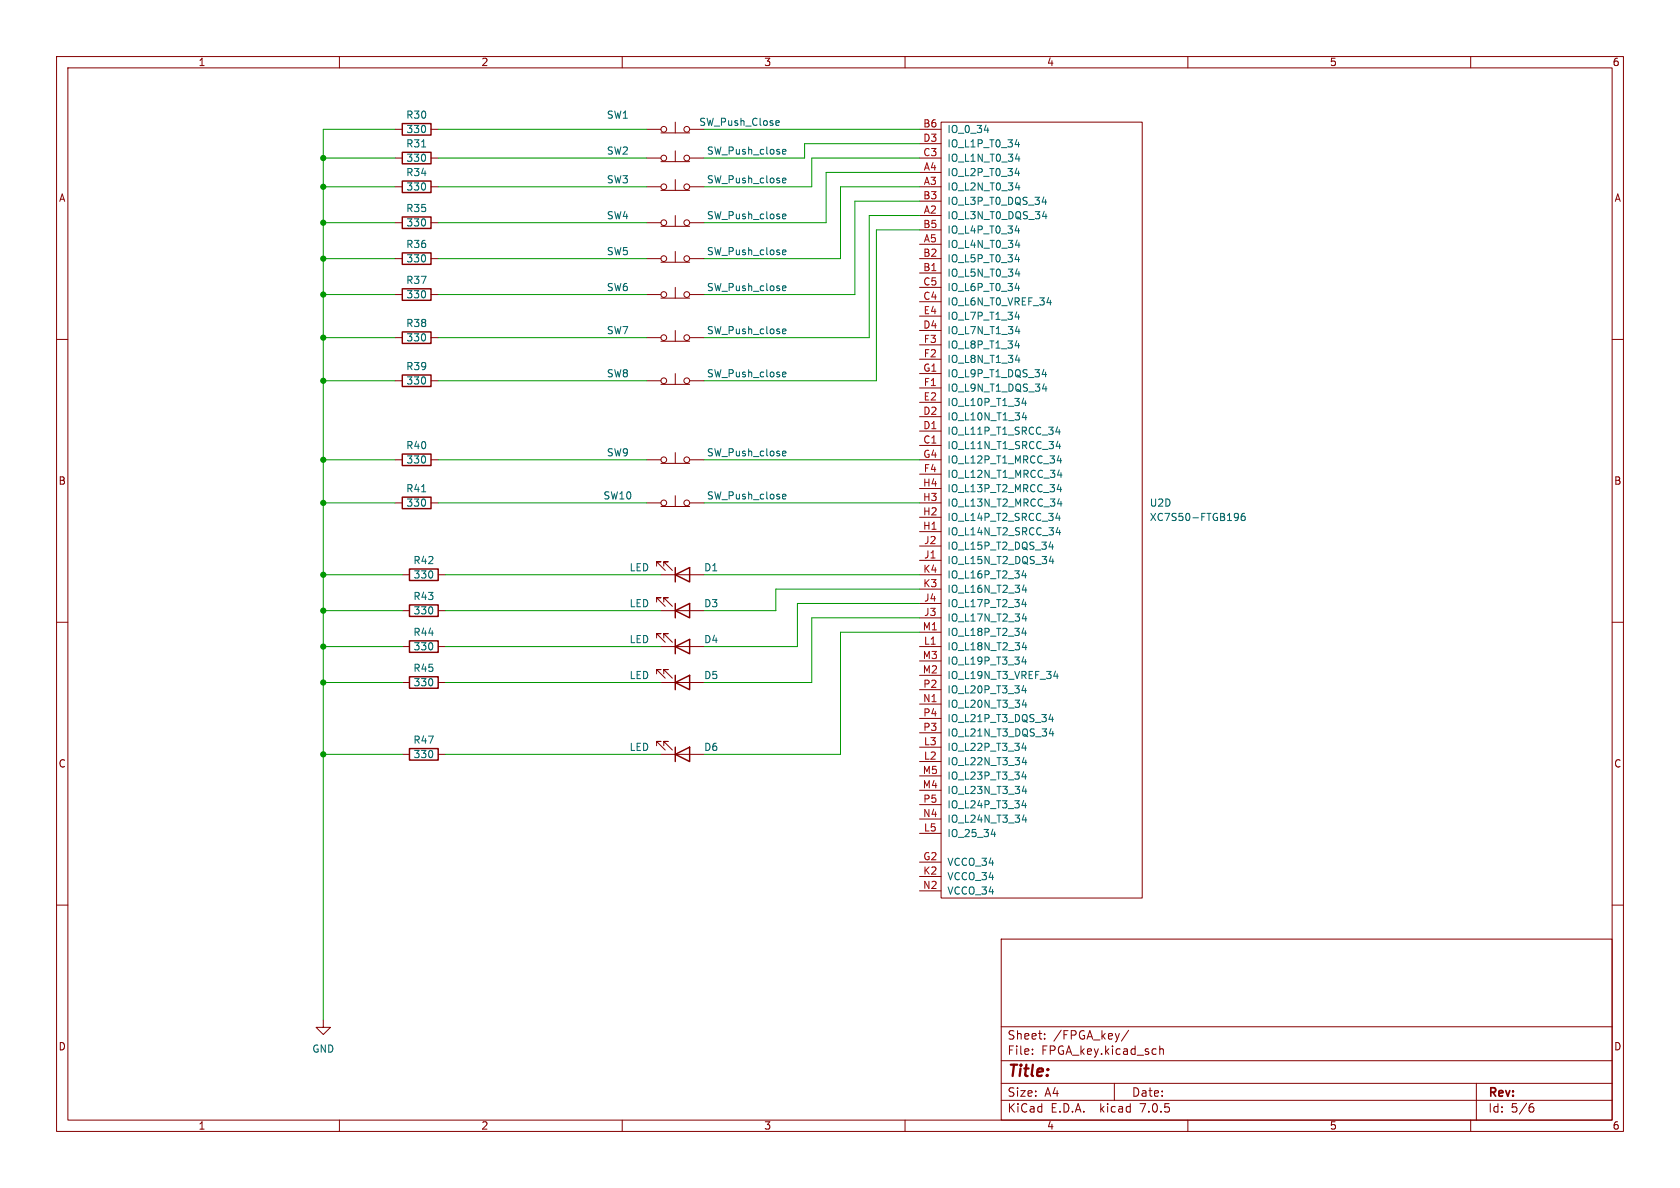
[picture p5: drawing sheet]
<svg xmlns="http://www.w3.org/2000/svg" width="297mm" height="210mm" viewBox="0 0 297 210" stroke-linecap="round" stroke-linejoin="round" font-family="sans-serif">
<g fill="none" stroke="#840000" stroke-width=".18">
<path d="M10 10h277v190h-277zM12 12h273v186h-273zM60 10v2M110 10v2M160 10v2M210 10v2M260 10v2M69.8 33h1.3M69.8 22.9h1.3M69.8 27.9h1.3M69.8 39.4h1.3M76.2 33h1.3"/>
<path d="M76.2 22.9h1.3M76.2 27.9h1.3M76.2 39.4h1.3M114.3 33h2.5M114.3 22.9h2.5M114.3 27.9h2.5M114.3 39.4h2.5M116.8 28.6h5.1M116.8 33.7h5.1M116.8 23.5h5.1M119.4 21.6v1.9M119.4 26.7v1.9"/>
<path d="M119.4 31.8v1.9M119.4 38.1v1.9M121.9 33h2.6M121.9 22.9h2.6M121.9 27.9h2.6M121.9 39.4h2.6M162.6 38.1h3.8M162.6 33h3.8M162.6 30.5h3.8M162.6 35.6h3.8M162.6 22.9h3.8M162.6 27.9h3.8"/>
<path d="M162.6 25.4h3.8M166.4 21.6h35.5v137.2h-35.5zM10 60h2M69.8 45.7h1.3M69.8 52.1h1.3M69.8 59.7h1.3M76.2 45.7h1.3M76.2 52.1h1.3M76.2 59.7h1.3M114.3 45.7h2.5M114.3 52.1h2.5M114.3 59.7h2.5"/>
<path d="M116.8 40h5.1M116.8 46.4h5.1M116.8 52.7h5.1M119.4 44.5v1.9M119.4 50.8v1.9M119.4 58.4v1.9M121.9 45.7h2.6M121.9 52.1h2.6M121.9 59.7h2.6M162.6 43.2h3.8M162.6 48.3h3.8M162.6 45.7h3.8"/>
<path d="M162.6 40.6h3.8M162.6 53.3h3.8M162.6 50.8h3.8M162.6 58.4h3.8M162.6 55.9h3.8M285 60h2M69.8 67.3h1.3M76.2 67.3h1.3M114.3 67.3h2.5M116.8 60.3h5.1M116.8 67.9h5.1M119.4 66v1.9"/>
<path d="M121.9 67.3h2.6M162.6 78.7h3.8M162.6 76.2h3.8M162.6 73.7h3.8M162.6 71.1h3.8M162.6 68.6h3.8M162.6 63.5h3.8M162.6 61h3.8M162.6 66h3.8M69.8 81.3h1.3M69.8 88.9h1.3M76.2 81.3h1.3"/>
<path d="M76.2 88.9h1.3M114.3 81.3h2.5M114.3 88.9h2.5M116.8 81.9h5.1M116.8 89.5h5.1M119.4 80v1.9M119.4 87.6v1.9M121.9 81.3h2.6M121.9 88.9h2.6M162.6 83.8h3.8M162.6 81.3h3.8M162.6 94h3.8"/>
<path d="M162.6 91.4h3.8M162.6 88.9h3.8M162.6 86.4h3.8M162.6 99.1h3.8M162.6 96.5h3.8M10 110h2M71.1 101.6h1.3M71.1 114.3h1.3M71.1 108h1.3M77.5 101.6h1.2M77.5 114.3h1.2M77.5 108h1.2"/>
<path d="M116.1 100.1v-.8h.7h-.7l1.5 1.5M116.1 106.4v-.7h.7h-.7l1.5 1.5M116.1 112.8v-.8h.7h-.7l1.5 1.5M116.1 119.1v-.7h.7h-.7l1.5 1.5M116.8 101.6h7.7M116.8 114.3h7.7M116.8 108h7.7M117.3 100.1v-.8h.8h-.8l1.6 1.5M117.3 106.4v-.7h.8h-.8l1.6 1.5M117.3 112.8v-.8h.8h-.8l1.6 1.5M117.3 119.1v-.7h.8h-.8l1.6 1.5M162.6 101.6h3.8"/>
<path d="M162.6 109.2h3.8M162.6 106.7h3.8M162.6 104.1h3.8M162.6 114.3h3.8M162.6 111.8h3.8M162.6 119.4h3.8M162.6 116.8h3.8M285 110h2M71.1 120.7h1.3M71.1 133.4h1.3M77.5 120.7h1.2M77.5 133.4h1.2"/>
<path d="M116.1 131.8v-.7h.7h-.7l1.5 1.5M116.8 120.7h7.7M116.8 133.4h7.7M117.3 131.8v-.7h.8h-.8l1.6 1.5M162.6 134.6h3.8M162.6 132.1h3.8M162.6 139.7h3.8M162.6 137.2h3.8M162.6 124.5h3.8M162.6 121.9h3.8M162.6 129.5h3.8M162.6 127h3.8"/>
<path d="M10 160h2M162.6 152.4h3.8M162.6 154.9h3.8M162.6 147.3h3.8M162.6 157.5h3.8M162.6 144.8h3.8M162.6 142.2h3.8M285 160h2M177 166h108v32h-108zM57.1 180.3v1.3h1.3l-1.3 1.3-1.2-1.3h1.2M60 198v2M110 198v2"/>
<path d="M160 198v2M177 194.5h108M177 191.5h108M177 187.5h108M177 181.5h108M182.5 186.3v.1M182.5 185.5v.1M184.7 183.6v.1M184.7 182.8v.1M197 191.5v3M199.5 182.1l-1.3 2M205 184.9v1.5"/>
<path d="M205 185.5l.2-.1 .4 .1 .1 .9M210 198v2M260 198v2M261 191.5v6.5M270.5 195.7h.4l.3 .3-.2 .5h-.5M271 195.1l-.5 .1"/>
<circle cx="117.3" cy="33" r=".51"/>
<circle cx="117.3" cy="39.4" r=".51"/>
<circle cx="117.3" cy="27.9" r=".51"/>
<circle cx="117.3" cy="22.9" r=".51"/>
<circle cx="121.4" cy="39.4" r=".51"/>
<circle cx="121.4" cy="22.9" r=".51"/>
<circle cx="121.4" cy="33" r=".51"/>
<circle cx="121.4" cy="27.9" r=".51"/>
<circle cx="117.3" cy="59.7" r=".51"/>
<circle cx="117.3" cy="45.7" r=".51"/>
<circle cx="117.3" cy="52.1" r=".51"/>
<circle cx="121.4" cy="45.7" r=".51"/>
<circle cx="121.4" cy="52.1" r=".51"/>
<circle cx="121.4" cy="59.7" r=".51"/>
<circle cx="117.3" cy="67.3" r=".51"/>
<circle cx="121.4" cy="67.3" r=".51"/>
<circle cx="117.3" cy="81.3" r=".51"/>
<circle cx="117.3" cy="88.9" r=".51"/>
<circle cx="121.4" cy="88.9" r=".51"/>
<circle cx="121.4" cy="81.3" r=".51"/>
</g>
<g fill="none" stroke="#840000" stroke-width=".25">
<path d="M71.1 38.4h5.1v2h-5.1zM71.1 21.8h5.1v2.1h-5.1zM71.1 26.9h5.1v2.1h-5.1zM71.1 32h5.1v2h-5.1zM71.1 44.7h5.1v2h-5.1zM71.1 51.1h5.1v2h-5.1zM71.1 58.7h5.1v2h-5.1zM71.1 66.3h5.1v2h-5.1zM71.1 87.9h5.1v2h-5.1zM71.1 80.3h5.1v2h-5.1zM72.4 119.6h5.1v2.1h-5.1zM72.4 106.9h5.1v2.1h-5.1z"/>
<path d="M72.4 113.3h5.1v2h-5.1zM72.4 100.6h5.1v2h-5.1zM119.4 101.6l2.5-1.3v2.6zM119.4 108l2.5-1.3v2.5zM119.4 114.3l2.5-1.3v2.6zM119.4 100.3v2.6M119.4 106.7v2.5M119.4 113v2.6M119.4 119.4v2.5M72.4 132.3h5.1v2.1h-5.1zM119.4 120.7l2.5-1.3v2.5zM119.4 133.4l2.5-1.3v2.5z"/>
<path d="M119.4 132.1v2.5"/>
</g>
<g fill="none" stroke="#006464" stroke-width=".18">
<path d="M137.3 21.3l.4 .1 .1 .2-.6 .1M137.7 22.1l-.4 .1M138.4 27.2h.5M138.4 26.5l.4-.1 .1 .3-.6 .1M138.4 31.5h.4l.1 .3-.6 .1M138.4 37.9l.4-.1 .1 .3-.6 .2M138.4 32.3h.5M138.4 38.6h.5M174 23h.8M179.5 30.6h.7M179.5 25.6h.7M179.5 33.2h.8"/>
<path d="M179.5 28.1h.8M180.1 25.1v.9M180.1 30.2v.9M180.1 27.7v.8M180.1 32.8v.8M184.2 35.7h.8M184.3 38.3h.8M184.8 35.3v.8M184.9 37.8v.9M138.4 44.2h.4l.1 .3-.6 .1M138.4 50.6l.4-.1 .1 .3-.6 .2M138.4 58.2h.4l.1 .3-.6 .1"/>
<path d="M138.4 45h.5M138.4 51.3h.5M138.4 58.9h.5M179.5 45.9h.7M179.5 40.8h.7M179.5 51h.7M179.5 56h.7M179.5 43.3h.8M179.5 48.4h.8M179.5 58.6h.8M180.1 40.4v.8M180.1 45.5v.8"/>
<path d="M180.1 50.5v.9M180.1 55.6v.9M180.1 42.9v.9M180.1 48v.8M180.1 58.2v.8M185.1 53.5h.8M138.4 65.8h.4l.1 .3-.6 .1M138.4 79.8l.4-.1 .1 .3-.6 .2M138.4 66.6h.5M179.5 61.1h.7M179.5 63.7h.8M180.1 60.7v.8"/>
<path d="M180.1 63.2v.9M181 70.4l-.3 .9h.8M181 72.9l-.3 .9h.8M181.3 70.9v.8M181.3 73.4v.8M184.2 66.2h.8M184.3 68.7h.8M184.8 65.8v.8M184.9 68.3v.9M187 75.4l-.3 1h.7M187 78l-.3 .9h.8M187.3 75.9v.9"/>
<path d="M187.3 78.5v.8M138.4 87.4h.4l.1 .3-.6 .1M138.4 80.5h.5M138.4 88.1h.5M185.5 99.2h.8M185.7 95.8l-.3 .9h.8M186.1 96.3v.8M186.1 98.8v.8M186.9 81.4h.8M186.9 86.5h.8M187 90.7l-.3 .9h.7M187 84h.7"/>
<path d="M187 89.1h.7M187 93.2l-.3 .9h.8M187.3 91.2v.8M187.3 93.7v.9M187.5 81v.9M187.5 86.1v.8M187.6 83.6v.8M187.6 88.6v.9M218.5 90.7l.4 .2a.84 .84 0 0 1-.3 1.1M218.9 91.3l-.1 .2h-.3M220 90.7l-.3 .1a.85 .85 0 0 0 0 1.2l.4-.1v-.4l-.2-.3-.4 .1-.1 .2M181 105.9l-.3 .9h.8"/>
<path d="M181 100.8l-.3 1h.8M181 111l-.3 .9h.8M181 116.1l-.3 .9h.8M181 108.5l-.3 .9h.8M181 103.4l-.3 .9h.8M181 113.5l-.3 1h.8M181.3 101.3v.9M181.3 106.4v.9M181.3 111.5v.8M181.3 116.6v.8M181.3 103.9v.8M181.3 109v.8"/>
<path d="M181.3 114v.9M186.3 119.5h.8M186.9 119.1v.9M181 131.3l-.3 .9h.8M181 136.4l-.3 .9h.8M181 121.2l-.3 .9h.8M181 133.9l-.3 .9h.8M181 138.9l-.3 1h.8M181 123.7l-.3 .9h.8M181.3 121.7v.8M181.3 131.8v.9M181.3 136.9v.8"/>
<path d="M181.3 124.2v.8M181.3 134.4v.8M181.3 139.4v.9M185.5 129.7h.8M185.7 126.2l-.3 1h.8M186.1 126.7v.9M186.1 129.3v.8M175.2 147.5h.8M175.8 147.1v.8M181 141.5l-.3 .9h.8M181 144l-.3 .9h.8M181.3 142v.8"/>
<path d="M181.3 144.5v.9"/>
</g>
<g fill="none" stroke="#009600" stroke-width=".18">
<path d="M57.1 33h12.7M57.1 27.9h12.7M57.1 39.4h12.7M69.8 22.9h-12.7v157.4M77.5 33h36.8M77.5 27.9h36.8M77.5 22.9h36.8M77.5 39.4h36.8M124.5 22.9h38.1M162.6 25.4h-20.4v2.5h-17.7M162.6 27.9h-19.1v5.1h-19M162.6 33h-14v12.7h-24.1"/>
<path d="M162.6 35.6h-11.5v16.5h-26.6M162.6 38.1h-8.9v21.6h-29.2M162.6 30.5h-16.6v8.9h-21.5M57.1 52.1h12.7M57.1 45.7h12.7M57.1 59.7h12.7M77.5 52.1h36.8M77.5 45.7h36.8M77.5 59.7h36.8M162.6 40.6h-7.7v26.7h-30.4M57.1 67.3h12.7M77.5 67.3h36.8"/>
<path d="M57.1 81.3h12.7M57.1 88.9h12.7M77.5 81.3h36.8M77.5 88.9h36.8M124.5 81.3h38.1M124.5 88.9h38.1M57.1 101.6h14M57.1 114.3h14M57.1 108h14M78.7 101.6h38.1M78.7 114.3h38.1M78.7 108h38.1"/>
<path d="M124.5 101.6h38.1M162.6 109.2h-19.1v11.5h-19M162.6 104.1h-25.4v3.9h-12.7M162.6 106.7h-21.6v7.6h-16.5M162.6 111.8h-14v21.6h-24.1M57.1 120.7h14M57.1 133.4h14M78.7 120.7h38.1M78.7 133.4h38.1"/>
</g>
<g fill="#009600" stroke="#009600" stroke-width=".18">
<circle cx="57.1" cy="120.7" r=".46"/>
<circle cx="57.1" cy="133.4" r=".46"/>
<circle cx="57.1" cy="114.3" r=".46"/>
<circle cx="57.1" cy="27.9" r=".46"/>
<circle cx="57.1" cy="39.4" r=".46"/>
<circle cx="57.1" cy="33" r=".46"/>
<circle cx="57.1" cy="45.7" r=".46"/>
<circle cx="57.1" cy="52.1" r=".46"/>
<circle cx="57.1" cy="59.7" r=".46"/>
<circle cx="57.1" cy="88.9" r=".46"/>
<circle cx="57.1" cy="81.3" r=".46"/>
<circle cx="57.1" cy="67.3" r=".46"/>
<circle cx="57.1" cy="101.6" r=".46"/>
<circle cx="57.1" cy="108" r=".46"/>
</g>
<text font-size="2.8" fill="#840000" x="178" y="190.8">Title:</text>
<g font-size="2.1" fill="#840000">
<text x="178" y="183.9">Sheet:</text>
<text x="186.2" y="183.9">/FPGA_key/</text>
<text x="178" y="186.6">File:</text>
<text x="184" y="186.6">FPGA_key.kicad_sch</text>
<text x="178" y="196.8">KiCad</text>
<text x="178" y="194">Size:</text>
<text x="184.6" y="194">A4</text>
<text x="185.7" y="196.8">E.D.A.</text>
<text x="194.4" y="196.8">kicad</text>
<text x="200" y="194">Date:</text>
<text x="201.5" y="196.8">7.0.5</text>
<text x="263" y="194.2">Rev:</text>
<text x="263" y="196.8">Id:</text>
<text x="267" y="196.8">5/6</text>
</g>
<g font-size="1.8" fill="#840000">
<text x="35" y="11.8">1</text>
<text x="85" y="11.8">2</text>
<text x="135" y="11.8">3</text>
<text x="185" y="11.8">4</text>
<text x="235" y="11.8">5</text>
<text x="285" y="11.8">6</text>
<text x="10.4" y="35.8">A</text>
<text x="285.4" y="35.8">A</text>
<text x="10.3" y="85.8">B</text>
<text x="285.3" y="85.8">B</text>
<text x="10.3" y="135.8">C</text>
<text x="285.3" y="135.8">C</text>
<text x="10.3" y="185.8">D</text>
<text x="285.3" y="185.8">D</text>
<text x="35" y="199.8">1</text>
<text x="85" y="199.8">2</text>
<text x="135" y="199.8">3</text>
<text x="185" y="199.8">4</text>
<text x="235" y="199.8">5</text>
<text x="285" y="199.8">6</text>
</g>
<g font-size="1.8" fill="#006464">
<text x="71.8" y="21.1">R30</text>
<text x="71.8" y="23.7">330</text>
<text x="107.2" y="21.1">SW1</text>
<text x="123.5" y="22.4">SW_Push_Close</text>
<text x="167.4" y="23.7">IO_0_34</text>
<text x="71.8" y="26.2">R31</text>
<text x="71.8" y="28.8">330</text>
<text x="107.2" y="27.5">SW2</text>
<text x="124.9" y="27.5">SW_Push_close</text>
<text x="167.4" y="28.8">IO_L1N_T0_34</text>
<text x="167.4" y="26.2">IO_L1P_T0_34</text>
<text x="71.8" y="31.3">R34</text>
<text x="71.8" y="33.8">330</text>
<text x="107.2" y="32.6">SW3</text>
<text x="124.9" y="32.6">SW_Push_close</text>
<text x="167.4" y="33.8">IO_L2N_T0_34</text>
<text x="167.4" y="31.3">IO_L2P_T0_34</text>
<text x="71.8" y="37.7">R35</text>
<text x="71.8" y="40.2">330</text>
<text x="107.2" y="38.9">SW4</text>
<text x="124.9" y="38.9">SW_Push_close</text>
<text x="167.4" y="38.9">IO_L3N_T0_DQS_34</text>
<text x="167.4" y="36.4">IO_L3P_T0_DQS_34</text>
<text x="167.4" y="41.5">IO_L4P_T0_34</text>
<text x="71.8" y="44">R36</text>
<text x="71.8" y="46.5">330</text>
<text x="107.2" y="45.3">SW5</text>
<text x="124.9" y="45.3">SW_Push_close</text>
<text x="167.4" y="44">IO_L4N_T0_34</text>
<text x="167.4" y="46.5">IO_L5P_T0_34</text>
<text x="71.8" y="50.4">R37</text>
<text x="71.8" y="52.9">330</text>
<text x="107.2" y="51.6">SW6</text>
<text x="124.9" y="51.6">SW_Push_close</text>
<text x="167.4" y="49.1">IO_L5N_T0_34</text>
<text x="167.4" y="51.6">IO_L6P_T0_34</text>
<text x="71.8" y="58">R38</text>
<text x="107.2" y="59.2">SW7</text>
<text x="124.9" y="59.2">SW_Push_close</text>
<text x="167.4" y="54.2">IO_L6N_T0_VREF_34</text>
<text x="167.4" y="59.2">IO_L7N_T1_34</text>
<text x="167.4" y="56.7">IO_L7P_T1_34</text>
<text x="71.8" y="65.6">R39</text>
<text x="71.8" y="60.5">330</text>
<text x="167.4" y="64.3">IO_L8N_T1_34</text>
<text x="167.4" y="61.8">IO_L8P_T1_34</text>
<text x="71.8" y="68.1">330</text>
<text x="107.2" y="66.9">SW8</text>
<text x="124.9" y="66.9">SW_Push_close</text>
<text x="167.4" y="71.9">IO_L10P_T1_34</text>
<text x="167.4" y="69.4">IO_L9N_T1_DQS_34</text>
<text x="167.4" y="66.9">IO_L9P_T1_DQS_34</text>
<text x="167.4" y="77">IO_L11P_T1_SRCC_34</text>
<text x="167.4" y="74.5">IO_L10N_T1_34</text>
<text x="71.8" y="79.6">R40</text>
<text x="71.8" y="82.1">330</text>
<text x="107.2" y="80.8">SW9</text>
<text x="124.9" y="80.8">SW_Push_close</text>
<text x="167.4" y="79.6">IO_L11N_T1_SRCC_34</text>
<text x="167.4" y="82.1">IO_L12P_T1_MRCC_34</text>
<text x="71.8" y="87.2">R41</text>
<text x="71.8" y="89.7">330</text>
<text x="106.6" y="88.5">SW10</text>
<text x="124.9" y="88.5">SW_Push_close</text>
<text x="167.4" y="84.6">IO_L12N_T1_MRCC_34</text>
<text x="167.4" y="89.7">IO_L13N_T2_MRCC_34</text>
<text x="167.4" y="87.2">IO_L13P_T2_MRCC_34</text>
<text x="203.2" y="89.7">U2D</text>
<text x="167.4" y="94.8">IO_L14N_T2_SRCC_34</text>
<text x="167.4" y="92.3">IO_L14P_T2_SRCC_34</text>
<text x="203.2" y="92.3">XC7S50-FTGB196</text>
<text x="73" y="99.9">R42</text>
<text x="111.2" y="101.2">LED</text>
<text x="124.4" y="101.2">D1</text>
<text x="167.4" y="99.9">IO_L15N_T2_DQS_34</text>
<text x="167.4" y="97.3">IO_L15P_T2_DQS_34</text>
<text x="73" y="106.2">R43</text>
<text x="73.1" y="102.4">330</text>
<text x="111.2" y="107.5">LED</text>
<text x="124.4" y="107.5">D3</text>
<text x="167.4" y="107.5">IO_L17P_T2_34</text>
<text x="167.4" y="105">IO_L16N_T2_34</text>
<text x="167.4" y="102.4">IO_L16P_T2_34</text>
<text x="73" y="112.6">R44</text>
<text x="73.1" y="108.8">330</text>
<text x="111.2" y="113.9">LED</text>
<text x="124.4" y="113.9">D4</text>
<text x="167.4" y="110">IO_L17N_T2_34</text>
<text x="167.4" y="112.6">IO_L18P_T2_34</text>
<text x="73" y="118.9">R45</text>
<text x="73.1" y="115.1">330</text>
<text x="167.4" y="115.1">IO_L18N_T2_34</text>
<text x="167.4" y="117.7">IO_L19P_T3_34</text>
<text x="73.1" y="121.5">330</text>
<text x="111.2" y="120.2">LED</text>
<text x="124.4" y="120.2">D5</text>
<text x="167.4" y="120.2">IO_L19N_T3_VREF_34</text>
<text x="167.4" y="125.3">IO_L20N_T3_34</text>
<text x="167.4" y="122.7">IO_L20P_T3_34</text>
<text x="73" y="131.6">R47</text>
<text x="167.4" y="130.4">IO_L21N_T3_DQS_34</text>
<text x="167.4" y="127.8">IO_L21P_T3_DQS_34</text>
<text x="73.1" y="134.2">330</text>
<text x="111.2" y="132.9">LED</text>
<text x="124.4" y="132.9">D6</text>
<text x="167.4" y="135.4">IO_L22N_T3_34</text>
<text x="167.4" y="132.9">IO_L22P_T3_34</text>
<text x="167.4" y="138">IO_L23P_T3_34</text>
<text x="167.4" y="140.5">IO_L23N_T3_34</text>
<text x="167.4" y="143.1">IO_L24P_T3_34</text>
<text x="167.4" y="148.1">IO_25_34</text>
<text x="167.4" y="145.6">IO_L24N_T3_34</text>
<text x="167.4" y="153.2">VCCO_34</text>
<text x="167.4" y="155.8">VCCO_34</text>
<text x="167.4" y="158.3">VCCO_34</text>
<text x="55.2" y="186.2">GND</text>
</g>
<g font-size="1.8" fill="#a90000">
<text x="163.2" y="22.6">B6</text>
<text x="163.2" y="27.7">C3</text>
<text x="163.2" y="25.1">D3</text>
<text x="163.2" y="35.3">B3</text>
<text x="163.3" y="32.8">A3</text>
<text x="163.3" y="30.2">A4</text>
<text x="163.2" y="40.4">B5</text>
<text x="163.3" y="37.8">A2</text>
<text x="163.2" y="45.5">B2</text>
<text x="163.3" y="42.9">A5</text>
<text x="163.2" y="48">B1</text>
<text x="163.2" y="53.1">C4</text>
<text x="163.2" y="50.5">C5</text>
<text x="163.2" y="58.2">D4</text>
<text x="163.2" y="55.6">E4</text>
<text x="163.2" y="65.8">G1</text>
<text x="163.3" y="63.2">F2</text>
<text x="163.3" y="60.7">F3</text>
<text x="163.2" y="70.9">E2</text>
<text x="163.3" y="68.3">F1</text>
<text x="163.2" y="75.9">D1</text>
<text x="163.2" y="73.4">D2</text>
<text x="163.2" y="78.5">C1</text>
<text x="163.2" y="81">G4</text>
<text x="163.3" y="83.6">F4</text>
<text x="163.1" y="88.6">H3</text>
<text x="163.1" y="86.1">H4</text>
<text x="163.1" y="93.7">H1</text>
<text x="163.1" y="91.2">H2</text>
<text x="163.2" y="101.3">K4</text>
<text x="163.3" y="98.8">J1</text>
<text x="163.3" y="96.3">J2</text>
<text x="163.2" y="103.9">K3</text>
<text x="163.3" y="106.4">J4</text>
<text x="163.1" y="111.5">M1</text>
<text x="163.3" y="109">J3</text>
<text x="163.1" y="119.1">M2</text>
<text x="163.1" y="116.6">M3</text>
<text x="163.3" y="114">L1</text>
<text x="163.1" y="124.2">N1</text>
<text x="163.2" y="121.7">P2</text>
<text x="163.2" y="129.3">P3</text>
<text x="163.2" y="126.7">P4</text>
<text x="163.3" y="131.8">L3</text>
<text x="163.1" y="136.9">M5</text>
<text x="163.3" y="134.4">L2</text>
<text x="163.1" y="139.4">M4</text>
<text x="163.2" y="142">P5</text>
<text x="163.1" y="144.5">N4</text>
<text x="163.3" y="147.1">L5</text>
<text x="163.2" y="152.1">G2</text>
<text x="163.2" y="154.7">K2</text>
<text x="163.1" y="157.2">N2</text>
</g>
</svg>
